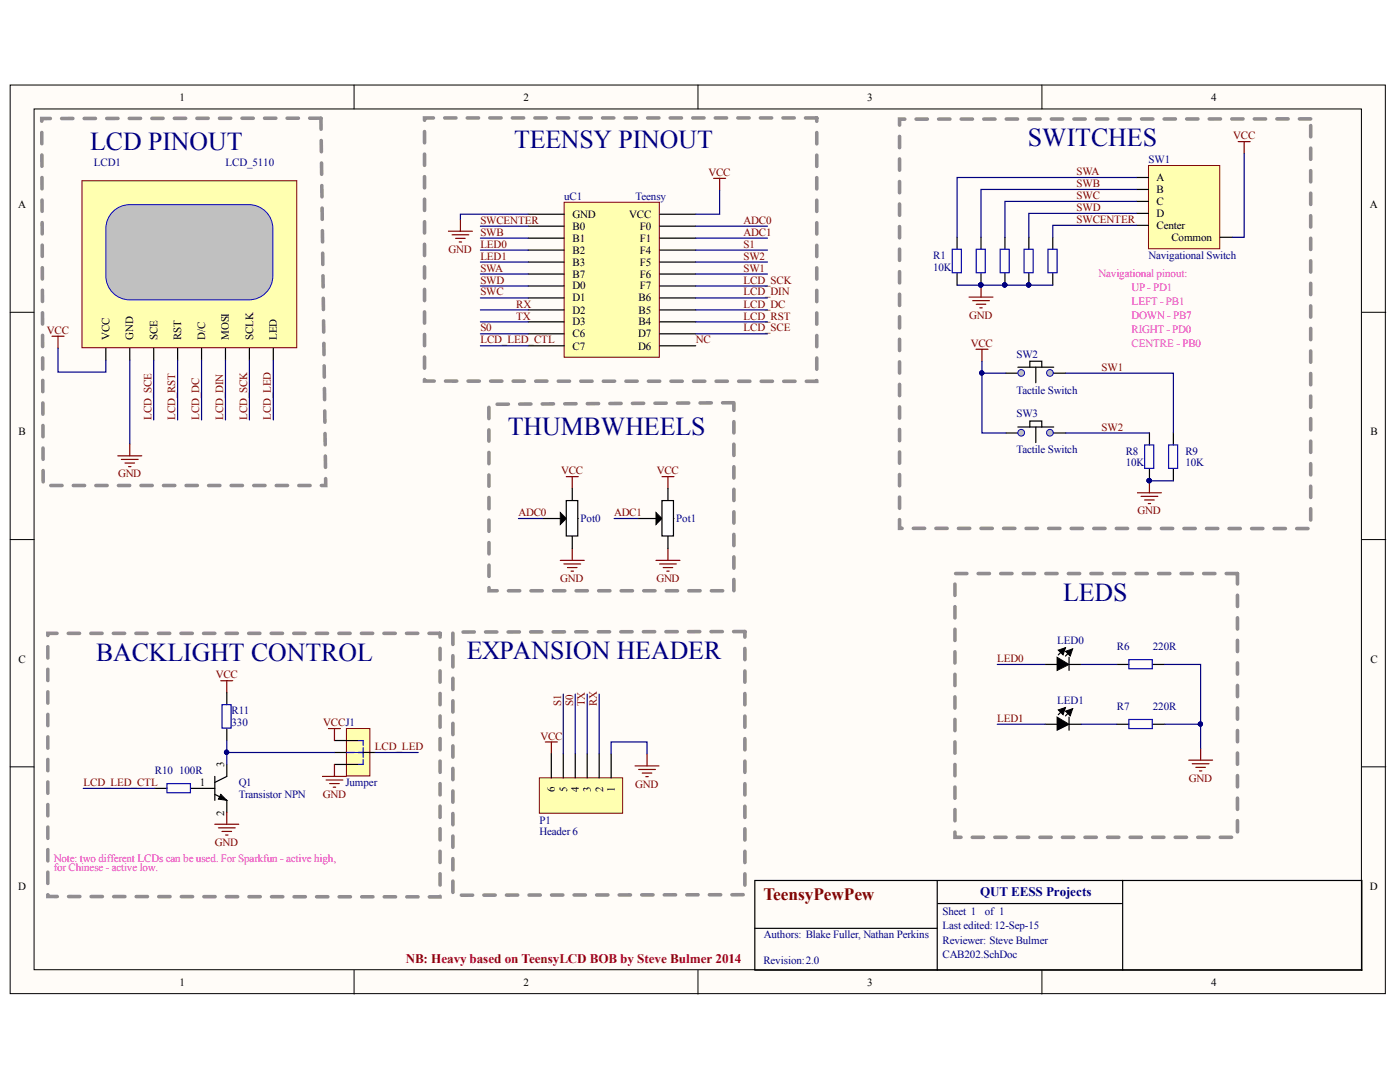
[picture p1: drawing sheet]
<svg xmlns="http://www.w3.org/2000/svg" width="279mm" height="216mm" viewBox="0 0 279 216" stroke-linecap="round" stroke-linejoin="round" font-family="sans-serif">
<g fill="#fffcf8" stroke="#000" stroke-width=".2">
<path d="M2 17h274.5v181.3h-274.5z"/>
<path d="M6.8 21.7h264.9v171.8h-264.9z"/>
</g>
<path d="M70.7 17v4.7M139.3 17v4.7M207.9 17v4.7M2 62.3h4.8M271.8 62.3h4.8M2 107.7h4.8M271.8 107.7h4.8M2 153h4.8M271.8 153h4.8M70.7 193.6v4.8M139.3 193.6v4.8M207.9 193.6v4.8" fill="none" stroke="#000" stroke-width=".2"/>
<path d="M187 175.7v17.9M224 175.7h47.8v17.9h-47.8zM224 175.7h-73.4v17.9h73.4M150.6 185.2h36.4M187.2 180.3h36.6" fill="none" stroke="#000" stroke-width=".24"/>
<path d="M112.6 40.4h19v30.9h-19z" fill="#ffffb0" stroke="#800000" stroke-width=".2"/>
<g fill="none" stroke="#000" stroke-width=".24">
<path d="M105.4 49.9h7.2M105.4 52.3h7.2M105.4 54.7h7.2M105.4 57.1h7.2M105.4 59.5h7.2M105.4 42.7h7.2M105.4 45.1h7.2M105.4 47.5h7.2M131.7 49.9h7.1M131.7 52.3h7.1M131.7 54.7h7.1M131.7 57.1h7.1"/>
<path d="M131.7 59.5h7.1M131.7 42.7h7.1M131.7 45.1h7.1M131.7 47.5h7.1M191 47.4v2.3M191 54.5v2.4M105.4 61.8h7.2M105.4 64.2h7.2M105.4 66.6h7.2M105.4 69h7.2M131.7 61.8h7.1M131.7 64.2h7.1"/>
<path d="M131.7 66.6h7.1M131.7 69h7.1M208.6 132.6h2.4M212.6 129.2l-1.4 1.5M213.4 132.6h2.3M213.4 131.2v2.6M214.1 129.5l-1.5 1.4M222.9 132.6h2.4M230.1 132.6h2.4M208.6 144.5h2.4M212.6 141.2l-1.4 1.4M213.4 143.1v2.6"/>
<path d="M213.4 144.5h2.3M214.1 141.4l-1.5 1.4M222.9 144.5h2.4M230.1 144.5h2.4"/>
</g>
<path d="M211.2 129.7l1.4-.5-.4 1.5zM211 131.2l2.4 1.4-2.4 1.2zM212.6 130l1.5-.5-.5 1.4zM211.2 141.7l1.4-.5-.4 1.4zM211 143.1l2.4 1.4-2.4 1.2zM212.6 141.9l1.5-.5-.5 1.4z" fill="#000"/>
<path d="M211 131.2l2.4 1.4-2.4 1.2zM211.2 129.7l1.4-.5-.4 1.5zM212.6 130l1.5-.5-.5 1.4zM211 143.1l2.4 1.4-2.4 1.2zM211.2 141.7l1.4-.5-.4 1.4zM212.6 141.9l1.5-.5-.5 1.4z" fill="none" stroke="#000" stroke-width=".2"/>
<path d="M190.1 49.7h1.8v4.7h-1.8zM225.3 131.6h4.7v1.8h-4.7zM225.3 143.6h4.7v1.8h-4.7z" fill="none" stroke="#00f" stroke-width=".24"/>
<g fill="none" stroke="#800000" stroke-width=".24">
<path d="M142.4 35.6h2.4M143.6 35.6v2.4M89.5 46.1h4.8M90.2 46.8h3.4M90.9 47.6h1.9M91.6 48.3h.5M91.9 43.7v2.4M193.4 59.3h4.8M195.8 56.9v2.4M10.4 67.1h2.4M11.6 67.1v2.4M194.1 60h3.4"/>
<path d="M194.8 60.7h1.9M195.5 61.4h.5M23.5 91h4.8M24.2 91.7h3.4M24.9 92.4h2M25.7 93.1h.4M25.9 88.6v2.4M113 95.1h2.4M114.2 95.1v2.4M111.8 111.8h4.8M112.5 112.5h3.4M113.3 113.3h1.9"/>
<path d="M114 114h.4M114.2 109.4v2.4M108.8 148.1h2.4M110 148.1v2.3M126.7 152.8h4.8M127.5 153.5h3.3M128.2 154.3h1.9M128.9 155h.5M129.1 150.4v2.4M237.2 151.7h4.8M237.9 152.4h3.4M238.7 153.1h1.9"/>
<path d="M239.4 153.8h.5M239.6 149.3v2.4"/>
</g>
<circle cx="195.7" cy="56.9" r=".43" fill="#000080" stroke="#000080" stroke-width=".2"/>
<path d="M16.4 36.1h42.8v33.3h-42.8z" fill="#ffffb0" stroke="#800000" stroke-width=".2"/>
<path d="M21.1 69.5v2.4M25.9 69.5v2.4M30.7 69.5v2.4M35.4 69.5v2.4M40.2 69.5v2.4M45 69.5v2.4M49.8 69.5v2.4M54.5 69.5v2.4" fill="none" stroke="#000" stroke-width=".24"/>
<path d="M22.2 42.5a4.8 4.8 0 0 1 3.7-1.7h23.8a4.8 4.8 0 0 1 4.8 4.8v9.5a4.8 4.8 0 0 1-4.8 4.7h-23.8a4.8 4.8 0 0 1-4.8-4.7v-9.5a4.8 4.8 0 0 1 1.1-3.1z" fill="#c0c0c0" stroke="#00f" stroke-width=".2"/>
<g fill="none" stroke="#800000" stroke-width=".24">
<path d="M247.1 28.3h2.4M248.3 28.3v2.3M194.8 69.7h2.4M196 69.7v2.4M132.1 95.1h2.4M133.3 95.1v2.4M227 98.3h4.8M227.7 99h3.4M228.4 99.8h2M229.4 95.9v2.4M130.9 111.8h4.8M131.6 112.5h3.4"/>
<path d="M132.4 113.3h1.9M133.1 114h.4M133.3 109.4v2.4M229.2 100.5h.4M44.1 135.8h2.4M45.3 135.8v2.4M42.9 164.5h4.7M43.6 165.2h3.3M44.3 165.9h1.9M45 166.6h.5M45.3 162.1v2.4"/>
</g>
<g fill="none" stroke="#000" stroke-width=".24">
<path d="M195.8 47.4v2.3M195.8 54.5v2.4M200.6 47.4v2.3M200.6 54.5v2.4M205.3 47.4v2.3M205.3 54.5v2.4M210.1 47.4v2.3M210.1 54.5v2.4M229.4 86.4v2.4M229.4 93.6v2.3M234.2 86.4v2.4M234.2 93.6v2.3"/>
<path d="M45.3 138.2v2.4M30.9 157.3h2.4M38.1 157.3h4.8M42.9 158.5l2.4 1.2v2.4M42.9 154.9v4.8M45.3 145.4v2.4M45.3 152.5v2.4l-2.4 1.2"/>
</g>
<g fill="#000080" stroke="#000080" stroke-width=".2">
<circle cx="195.7" cy="56.9" r=".43"/>
<circle cx="200.5" cy="56.9" r=".43"/>
<circle cx="205.3" cy="56.9" r=".43"/>
<circle cx="229.3" cy="95.9" r=".43"/>
</g>
<path d="M194.8 49.7h1.8v4.7h-1.8zM199.6 49.7h1.8v4.7h-1.8zM204.4 49.7h1.8v4.7h-1.8zM209.2 49.7h1.8v4.7h-1.8zM228.4 88.8h1.9v4.7h-1.9zM233.2 88.8h1.8v4.7h-1.8zM33.3 156.4h4.7v1.8h-4.7zM44.3 140.6h1.8v4.7h-1.8z" fill="none" stroke="#00f" stroke-width=".24"/>
<path d="M44.1 158.5l1.2 1.2-1.7-.2z" fill="#000"/>
<path d="M44.1 158.5l1.2 1.2-1.7-.2z" fill="none" stroke="#000" stroke-width=".2"/>
<path d="M107.6 155.2h16.7v7.1h-16.7z" fill="#ffffb0" stroke="#800000" stroke-width=".2"/>
<path d="M114.2 97.5v11.9M108.2 103.5h7.2M110 150.4v4.8M112.4 150.4v4.8M114.8 150.4v4.8M117.2 150.4v4.8M119.6 150.4v4.8M122 150.4v4.8" fill="none" stroke="#000" stroke-width=".24"/>
<path d="M111.8 102.3l1.2 1.2-1.2 1.2z" fill="#000"/>
<path d="M111.8 102.3l1.2 1.2-1.2 1.2z" fill="none" stroke="#000" stroke-width=".2"/>
<path d="M113 99.9h2.3v7h-2.3z" fill="#fff" stroke="#000" stroke-width=".24"/>
<path d="M133.3 97.5v11.9M127.3 103.5h7.2" fill="none" stroke="#000" stroke-width=".24"/>
<path d="M130.9 102.3l1.2 1.2-1.2 1.2z" fill="#000"/>
<path d="M130.9 102.3l1.2 1.2-1.2 1.2z" fill="none" stroke="#000" stroke-width=".2"/>
<path d="M132.1 99.9h2.3v7h-2.3z" fill="#fff" stroke="#000" stroke-width=".24"/>
<path d="M229.2 33h14.2v16.6h-14.2z" fill="#ffffb0" stroke="#800000" stroke-width=".2"/>
<path d="M226.8 35.4h2.4M226.8 37.8h2.4M226.8 40.2h2.4M226.8 42.6h2.4M226.8 45h2.4M243.5 47.4h2.4M200.7 74.5h2.4M210.3 74.5h2.4" fill="none" stroke="#000" stroke-width=".24"/>
<g fill="#c0c0c0" stroke="#00f" stroke-width=".2">
<circle cx="203.8" cy="74.4" r=".67"/>
<circle cx="209.5" cy="74.4" r=".67"/>
</g>
<path d="M203.1 73.3h7.2M205.5 73.3v-1.2h2.4v1.2M206.7 73.3v3.1M200.7 86.4h2.4M210.3 86.4h2.4" fill="none" stroke="#000" stroke-width=".24"/>
<g fill="#c0c0c0" stroke="#00f" stroke-width=".2">
<circle cx="203.8" cy="86.4" r=".67"/>
<circle cx="209.5" cy="86.4" r=".67"/>
</g>
<path d="M203.1 85.2h7.2M205.5 85.2v-1.2h2.4v1.2M206.7 85.2v3.1" fill="none" stroke="#000" stroke-width=".24"/>
<path d="M69.1 145.4h4.7v9.4h-4.7z" fill="#ffffb0" stroke="#800000" stroke-width=".2"/>
<path d="M66.7 147.8h4.8M66.7 150.2h2.4M66.7 152.5h4.8M72.5 150.2h2.4" fill="none" stroke="#000" stroke-width=".24"/>
<path d="M69.1 150.2h1.7M71.5 150.2h1h-1M71.5 147.8h1v.9M72.5 151.6v.9h-1M72.5 149.2v1.9" fill="none" stroke="#0000bf" stroke-width=".24"/>
<path d="M70.8 150.2h.7" fill="none" stroke="#0000bf" stroke-width=".2"/>
<path d="M64.4 154.9h4.7M65.1 155.6h3.3M65.6 145.4h2.3M65.8 156.4h1.9M66.5 157.1h.5M66.7 145.4v2.4M66.7 152.5v2.4" fill="none" stroke="#800000" stroke-width=".24"/>
<path d="M64 23.6h-55.7l.3 73.3h56.4l-1-73.3M163 23.5h-78.3v52.5l78.3 .1v-52.5M261.6 23.7l-82.1 .1v81.6l82.1 .1v-81.7M146.5 80.4l-48.9 .3v37.2h48.9v-37.2M247 114.4h-56.4v52.7h56.4v-52.7M87.8 126.3l-78.3 .1v52.5l78.3 .1v-52.6M148.7 126l-58.3 .1v52.5l58.3-.1v-52.5" fill="none" stroke="#918d90" stroke-width=".72" stroke-dasharray="2.2 2.2"/>
<g fill="none" stroke="#000080" stroke-width=".24">
<path d="M143.6 38v4.7h-4.8M226.8 37.8h-31v9.6M226.8 35.4h-35.8v12M248.3 30.6v16.8h-2.4M95.9 45.1h9.5M95.9 47.5h9.5M95.9 49.9h9.5M95.9 52.3h9.5M95.9 59.5h9.5M95.9 57.1h9.5M95.9 54.7h9.5M105.4 42.7h-13.5v1"/>
<path d="M138.8 45.1h14.4M138.8 47.5h14.4M138.8 49.9h14.4M138.8 52.3h14.4M138.8 59.5h14.4M138.8 57.1h14.4M138.8 54.7h14.4M191 56.9h19.1M226.8 45h-16.7v2.4M226.8 42.6h-21.5v4.8M226.8 40.2h-26.2v7.2M11.6 69.5v4.8h9.5v-2.4"/>
<path d="M25.9 71.9v16.7M30.7 71.9v11.9M35.4 71.9v11.9M40.2 71.9v11.9M45 71.9v11.9M49.8 71.9v11.9M54.5 71.9v11.9M95.9 66.6h9.5M95.9 64.2h9.5M95.9 61.8h9.5M95.9 69h9.5M138.8 66.6h14.4"/>
<path d="M138.8 64.2h14.4M138.8 61.8h14.4M196 72.1v14.3h4.7M196 74.5h4.7M212.7 74.5h21.5v11.9M212.7 86.4h16.7M229.4 95.9h4.8M103.5 103.5h4.7M122.6 103.5h4.7M112.4 138.5v11.9M114.8 138.5v11.9M117.2 138.5v11.9"/>
<path d="M119.6 138.5v11.9M199 132.6h9.6M215.7 132.6h7.2M232.5 132.6h7.1v16.7M16.6 157.3h14.3M45.3 147.8v4.7M45.3 150.2h21.4M74.9 150.2h8.6M122 150.4v-2.3h7.1v2.3M199 144.5h9.6M215.7 144.5h7.2M232.5 144.5h7.1"/>
</g>
<g fill="#000080" stroke="#000080" stroke-width=".2">
<circle cx="239.6" cy="144.5" r=".43"/>
<circle cx="205.3" cy="56.9" r=".43"/>
<circle cx="200.5" cy="56.9" r=".43"/>
<circle cx="195.7" cy="56.9" r=".43"/>
<circle cx="229.3" cy="95.9" r=".43"/>
<circle cx="195.9" cy="74.4" r=".43"/>
<circle cx="45.2" cy="150.1" r=".43"/>
</g>
<g font-size="5.2" fill="#000080">
<text x="18" y="30">LCD PINOUT</text>
<text x="102.6" y="29.6">TEENSY PINOUT</text>
<text x="205.2" y="29.1">SWITCHES</text>
<text x="101.4" y="86.7">THUMBWHEELS</text>
<text x="212.2" y="119.9">LEDS</text>
<text x="19.2" y="131.8">BACKLIGHT CONTROL</text>
<text x="93.2" y="131.5">EXPANSION HEADER</text>
</g>
<text font-size="3.5" fill="#800000" x="152.4" y="179.5">TeensyPewPew</text>
<text font-size="2.6" fill="#000080" x="195.6" y="178.8">QUT EESS Projects</text>
<text font-size="2.6" fill="#bf0000" x="81" y="192.2">NB: Heavy based on TeensyLCD BOB by Steve Bulmer 2014</text>
<g font-size="2.2">
<text x="35.8" y="20.1">1</text>
<text x="104.5" y="20.1">2</text>
<text x="173.1" y="20.1">3</text>
<text x="241.7" y="20.1">4</text>
<text x="3.6" y="41.5">A</text>
<text x="230.8" y="36.1">A</text>
<text x="230.8" y="38.5">B</text>
<text x="230.8" y="41">C</text>
<text x="273.4" y="41.5">A</text>
<text x="114.3" y="43.5">GND</text>
<text x="114.3" y="45.9">B0</text>
<text x="125.6" y="43.5">VCC</text>
<text x="127.7" y="45.9">F0</text>
<text x="230.8" y="43.3">D</text>
<text x="230.8" y="45.7">Center</text>
<text x="114.3" y="50.6">B2</text>
<text x="114.3" y="53">B3</text>
<text x="114.3" y="48.2">B1</text>
<text x="127.7" y="48.2">F1</text>
<text x="127.7" y="50.6">F4</text>
<text x="127.7" y="53">F5</text>
<text x="233.8" y="48">Common</text>
<text x="114.3" y="55.4">B7</text>
<text x="114.3" y="57.8">D0</text>
<text x="127.7" y="55.4">F6</text>
<text x="127.7" y="57.8">F7</text>
<text x="114.3" y="60.1">D1</text>
<text x="114.3" y="62.6">D2</text>
<text x="114.3" y="64.9">D3</text>
<text x="127.5" y="60.1">B6</text>
<text x="127.5" y="62.6">B5</text>
<text x="127.5" y="64.9">B4</text>
<text x="21.9" y="67.8" transform="rotate(-90 21.9 67.8)">VCC</text>
<text x="26.6" y="67.8" transform="rotate(-90 26.6 67.8)">GND</text>
<text x="31.4" y="67.8" transform="rotate(-90 31.4 67.8)">SCE</text>
<text x="36.1" y="67.8" transform="rotate(-90 36.1 67.8)">RST</text>
<text x="41" y="67.8" transform="rotate(-90 41 67.8)">D/C</text>
<text x="45.7" y="67.8" transform="rotate(-90 45.7 67.8)">MOSI</text>
<text x="50.5" y="67.8" transform="rotate(-90 50.5 67.8)">SCLK</text>
<text x="55.2" y="67.8" transform="rotate(-90 55.2 67.8)">LED</text>
<text x="114.3" y="67.3">C6</text>
<text x="114.3" y="69.8">C7</text>
<text x="127.4" y="67.3">D7</text>
<text x="127.4" y="69.8">D6</text>
<text x="3.7" y="86.9">B</text>
<text x="273.5" y="86.9">B</text>
<text x="3.7" y="132.2">C</text>
<text x="273.5" y="132.2">C</text>
<text x="44.8" y="153" transform="rotate(-90 44.8 153)">3</text>
<text x="39.9" y="156.8">1</text>
<text x="110.7" y="158" transform="rotate(-90 110.7 158)">6</text>
<text x="113.2" y="158" transform="rotate(-90 113.2 158)">5</text>
<text x="115.5" y="158" transform="rotate(-90 115.5 158)">4</text>
<text x="117.9" y="158" transform="rotate(-90 117.9 158)">3</text>
<text x="120.4" y="158" transform="rotate(-90 120.4 158)">2</text>
<text x="122.7" y="158" transform="rotate(-90 122.7 158)">1</text>
<text x="44.8" y="162.7" transform="rotate(-90 44.8 162.7)">2</text>
<text x="3.6" y="177.6">D</text>
<text x="273.4" y="177.6">D</text>
<text x="35.8" y="196.7">1</text>
<text x="104.5" y="196.7">2</text>
<text x="173.1" y="196.7">3</text>
<text x="241.7" y="196.7">4</text>
</g>
<g font-size="2.2" fill="#800000">
<text x="246.1" y="27.8">VCC</text>
<text x="141.4" y="35.1">VCC</text>
<text x="214.9" y="35">SWA</text>
<text x="214.9" y="37.3">SWB</text>
<text x="214.9" y="39.7">SWC</text>
<text x="95.9" y="47">SWB</text>
<text x="95.9" y="44.7">SWCENTER</text>
<text x="148.4" y="44.7">ADC0</text>
<text x="148.4" y="47">ADC1</text>
<text x="214.9" y="42.1">SWD</text>
<text x="214.9" y="44.5">SWCENTER</text>
<text x="89.5" y="50.4">GND</text>
<text x="95.9" y="49.4">LED0</text>
<text x="95.9" y="51.8">LED1</text>
<text x="148.4" y="51.8">SW2</text>
<text x="148.4" y="49.4">S1</text>
<text x="95.9" y="54.2">SWA</text>
<text x="95.9" y="58.9">SWC</text>
<text x="95.9" y="56.6">SWD</text>
<text x="148.4" y="56.6">LCD_SCK</text>
<text x="148.4" y="58.9">LCD_DIN</text>
<text x="148.4" y="54.2">SW1</text>
<text x="103" y="61.4">RX</text>
<text x="103" y="63.8">TX</text>
<text x="148.4" y="63.8">LCD_RST</text>
<text x="148.4" y="61.4">LCD_DC</text>
<text x="193.4" y="63.6">GND</text>
<text x="9.4" y="66.6">VCC</text>
<text x="95.9" y="68.5">LCD_LED_CTL</text>
<text x="95.9" y="66.1">S0</text>
<text x="138.9" y="68.5">NC</text>
<text x="148.4" y="66.1">LCD_SCE</text>
<text x="193.8" y="69.2">VCC</text>
<text x="219.9" y="74">SW1</text>
<text x="30.2" y="83.8" transform="rotate(-90 30.2 83.8)">LCD_SCE</text>
<text x="35" y="83.8" transform="rotate(-90 35 83.8)">LCD_RST</text>
<text x="39.8" y="83.8" transform="rotate(-90 39.8 83.8)">LCD_DC</text>
<text x="44.5" y="83.8" transform="rotate(-90 44.5 83.8)">LCD_DIN</text>
<text x="49.3" y="83.8" transform="rotate(-90 49.3 83.8)">LCD_SCK</text>
<text x="54.1" y="83.8" transform="rotate(-90 54.1 83.8)">LCD_LED</text>
<text x="219.9" y="86">SW2</text>
<text x="23.6" y="95.3">GND</text>
<text x="112" y="94.7">VCC</text>
<text x="131.1" y="94.7">VCC</text>
<text x="103.5" y="103">ADC0</text>
<text x="122.6" y="103">ADC1</text>
<text x="227" y="102.6">GND</text>
<text x="111.8" y="116.1">GND</text>
<text x="131" y="116.1">GND</text>
<text x="43.1" y="135.4">VCC</text>
<text x="199" y="132.2">LED0</text>
<text x="112" y="140.9" transform="rotate(-90 112 140.9)">S1</text>
<text x="114.4" y="140.9" transform="rotate(-90 114.4 140.9)">S0</text>
<text x="116.7" y="140.9" transform="rotate(-90 116.7 140.9)">TX</text>
<text x="119.1" y="140.9" transform="rotate(-90 119.1 140.9)">RX</text>
<text x="64.5" y="144.9">VCCJ1</text>
<text x="74.8" y="149.7">LCD_LED</text>
<text x="107.9" y="147.6">VCC</text>
<text x="199" y="144.1">LED1</text>
<text x="237.2" y="156">GND</text>
<text x="16.6" y="156.8">LCD_LED_CTL</text>
<text x="64.4" y="159.3">GND</text>
<text x="126.8" y="157.2">GND</text>
<text x="42.9" y="168.8">GND</text>
</g>
<g font-size="2.2" fill="#000080">
<text x="18.8" y="33.2">LCD1</text>
<text x="45" y="33.2">LCD_5110</text>
<text x="229.2" y="32.6">SW1</text>
<text x="112.6" y="39.9">uC1</text>
<text x="126.9" y="39.9">Teensy</text>
<text x="186.2" y="51.7">R1</text>
<text x="229.2" y="51.7">Navigational Switch</text>
<text x="186.2" y="54">10K</text>
<text x="202.9" y="71.4">SW2</text>
<text x="202.9" y="78.5">Tactile Switch</text>
<text x="202.9" y="83.3">SW3</text>
<text x="202.9" y="90.4">Tactile Switch</text>
<text x="224.7" y="93.1">10K</text>
<text x="224.7" y="90.7">R8</text>
<text x="236.6" y="93.1">10K</text>
<text x="236.6" y="90.7">R9</text>
<text x="115.9" y="104.2">Pot0</text>
<text x="135" y="104.2">Pot1</text>
<text x="211" y="128.5">LED0</text>
<text x="222.9" y="129.7">R6</text>
<text x="230.1" y="129.7">220R</text>
<text x="46.2" y="142.5">R11</text>
<text x="211" y="140.4">LED1</text>
<text x="222.9" y="141.7">R7</text>
<text x="230.1" y="141.7">220R</text>
<text x="46.2" y="144.9">330</text>
<text x="30.9" y="154.5">R10</text>
<text x="35.7" y="154.5">100R</text>
<text x="47.6" y="156.8">Q1</text>
<text x="47.6" y="159.3">Transistor NPN</text>
<text x="68.9" y="156.8">Jumper</text>
<text x="107.7" y="164.3">P1</text>
<text x="107.7" y="166.7">Header 6</text>
<text x="188.1" y="182.7">Sheet 1</text>
<text x="188.1" y="185.4">Last edited:12-Sep-15</text>
<text x="196.5" y="182.7">of 1</text>
<text x="152.5" y="187.1">Authors: Blake Fuller, Nathan Perkins</text>
<text x="188.1" y="191.1">CAB202.SchDoc</text>
<text x="188.1" y="188.3">Reviewer: Steve Bulmer</text>
<text x="152.4" y="192.3">Revision:2.0</text>
</g>
<g font-size="2.2" fill="#f0f">
<text x="219.3" y="55.2">Navigational pinout:</text>
<text x="225.8" y="58">UP - PD1</text>
<text x="225.8" y="60.8">LEFT - PB1</text>
<text x="225.8" y="63.7">DOWN - PB7</text>
<text x="225.8" y="66.5">RIGHT - PD0</text>
<text x="225.8" y="69.3">CENTRE - PB0</text>
<text x="10.7" y="171.9">Note: two different LCDs can be used. For Sparkfun - active high,</text>
<text x="10.7" y="173.8">for Chinese - active low.</text>
</g>
</svg>
